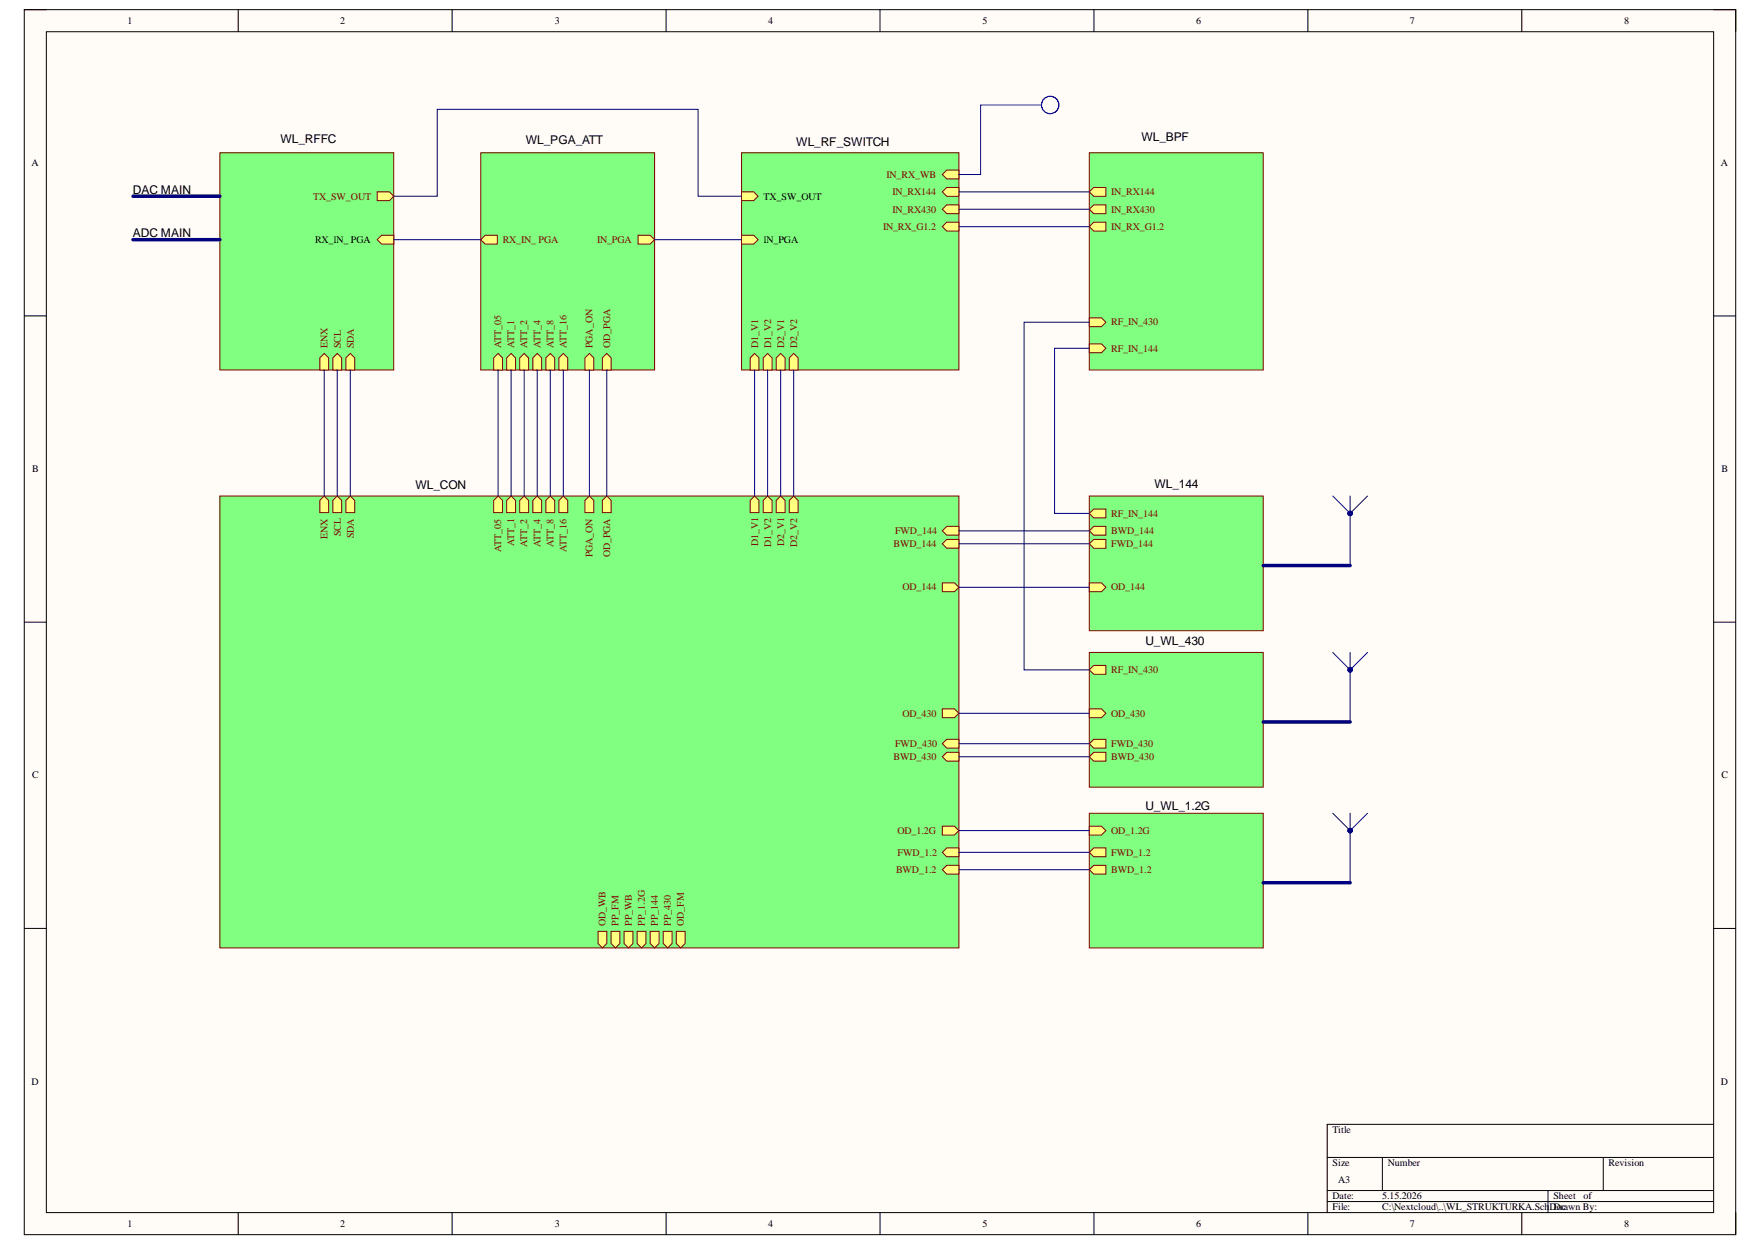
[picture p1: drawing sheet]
<svg xmlns="http://www.w3.org/2000/svg" width="297mm" height="210mm" viewBox="0 0 297 210" stroke-linecap="round" stroke-linejoin="round" font-family="sans-serif">
<path d="M4.1 1.6h288.5v206.4h-288.5z" fill-rule="evenodd" fill="#fffcf8"/>
<path d="M4.1 1.6h288.5v206.4h-288.5z" fill="none" stroke="#000" stroke-width=".17"/>
<path d="M7.8 5.3h281.1v199h-281.1z" fill-rule="evenodd" fill="#fffcf8"/>
<g fill="none" stroke="#000" stroke-width=".17">
<path d="M4.1 1.6h3.7M7.8 5.3h281.1v199h-281.1zM40.2 1.6v3.7M76.2 1.6v3.7M112.3 1.6v3.7M148.3 1.6v3.7M184.4 1.6v3.7M220.5 1.6v3.7M256.5 1.6v3.7M288.9 1.6h3.7v3.7M4.1 53.2h3.7M288.9 53.2h3.7"/>
<path d="M4.1 104.8h3.7M288.9 104.8h3.7M4.1 156.4h3.7M288.9 156.4h3.7M223.7 195h65.2M233 195v5.6M270.3 195v5.6M288.9 189.4h-65.2v14.9M40.2 204.3v3.7M76.2 204.3v3.7M112.3 204.3v3.7M148.4 204.3v3.7"/>
<path d="M184.4 204.3v3.7M220.5 204.3v3.7M223.7 200.6h65.2M223.7 202.4h65.2M256.5 204.3v3.7M261 200.6v3.7M292.6 204.3v3.7"/>
</g>
<path d="M183.6 83.6h29.4v22.7h-29.4z" fill-rule="evenodd" fill="#80ff80"/>
<path d="M183.6 83.6h29.4v22.7h-29.4z" fill="none" stroke="#800000" stroke-width=".17"/>
<path d="M183.6 91.6l.8-.7h2v1.5h-2z" fill-rule="evenodd" fill="#ffff80"/>
<path d="M183.6 91.6l.8-.7h2v1.5h-2z" fill="none" stroke="#800000" stroke-width=".17"/>
<path d="M183.6 89.4l.8-.7h2v1.5h-2z" fill-rule="evenodd" fill="#ffff80"/>
<path d="M183.6 89.4l.8-.7h2v1.5h-2z" fill="none" stroke="#800000" stroke-width=".17"/>
<path d="M183.6 98.2h2.1l.7 .7-.7 .8h-2.1z" fill-rule="evenodd" fill="#ffff80"/>
<path d="M183.6 98.2h2.1l.7 .7-.7 .8h-2.1z" fill="none" stroke="#800000" stroke-width=".17"/>
<path d="M183.6 86.5l.8-.7h2v1.4h-2z" fill-rule="evenodd" fill="#ffff80"/>
<path d="M183.6 86.5l.8-.7h2v1.4h-2z" fill="none" stroke="#800000" stroke-width=".17"/>
<path d="M37.1 83.6h124.5v76.1h-124.5z" fill-rule="evenodd" fill="#80ff80"/>
<path d="M37.1 83.6h124.5v76.1h-124.5z" fill="none" stroke="#800000" stroke-width=".17"/>
<path d="M126.5 84.3l.7-.7 .7 .7v2.1h-1.4z" fill-rule="evenodd" fill="#ffff80"/>
<path d="M126.5 84.3l.7-.7 .7 .7v2.1h-1.4z" fill="none" stroke="#800000" stroke-width=".17"/>
<path d="M128.7 84.3l.7-.7 .7 .7v2.1h-1.4z" fill-rule="evenodd" fill="#ffff80"/>
<path d="M128.7 84.3l.7-.7 .7 .7v2.1h-1.4z" fill="none" stroke="#800000" stroke-width=".17"/>
<path d="M130.9 84.3l.7-.7 .7 .7v2.1h-1.4z" fill-rule="evenodd" fill="#ffff80"/>
<path d="M130.9 84.3l.7-.7 .7 .7v2.1h-1.4z" fill="none" stroke="#800000" stroke-width=".17"/>
<path d="M133.1 84.3l.7-.7 .7 .7v2.1h-1.4z" fill-rule="evenodd" fill="#ffff80"/>
<path d="M133.1 84.3l.7-.7 .7 .7v2.1h-1.4z" fill="none" stroke="#800000" stroke-width=".17"/>
<path d="M58.3 84.3l.8-.7 .7 .7v2.1h-1.5z" fill-rule="evenodd" fill="#ffff80"/>
<path d="M58.3 84.3l.8-.7 .7 .7v2.1h-1.5z" fill="none" stroke="#800000" stroke-width=".17"/>
<path d="M56.1 84.3l.8-.7 .7 .7v2.1h-1.5z" fill-rule="evenodd" fill="#ffff80"/>
<path d="M56.1 84.3l.8-.7 .7 .7v2.1h-1.5z" fill="none" stroke="#800000" stroke-width=".17"/>
<path d="M53.9 84.3l.8-.7 .7 .7v2.1h-1.5z" fill-rule="evenodd" fill="#ffff80"/>
<path d="M53.9 84.3l.8-.7 .7 .7v2.1h-1.5z" fill="none" stroke="#800000" stroke-width=".17"/>
<path d="M83.2 84.3l.8-.7 .7 .7v2.1h-1.5z" fill-rule="evenodd" fill="#ffff80"/>
<path d="M83.2 84.3l.8-.7 .7 .7v2.1h-1.5z" fill="none" stroke="#800000" stroke-width=".17"/>
<path d="M85.4 84.3l.8-.7 .7 .7v2.1h-1.5z" fill-rule="evenodd" fill="#ffff80"/>
<path d="M85.4 84.3l.8-.7 .7 .7v2.1h-1.5z" fill="none" stroke="#800000" stroke-width=".17"/>
<path d="M87.6 84.3l.8-.7 .7 .7v2.1h-1.5z" fill-rule="evenodd" fill="#ffff80"/>
<path d="M87.6 84.3l.8-.7 .7 .7v2.1h-1.5z" fill="none" stroke="#800000" stroke-width=".17"/>
<path d="M89.8 84.3l.8-.7 .7 .7v2.1h-1.5z" fill-rule="evenodd" fill="#ffff80"/>
<path d="M89.8 84.3l.8-.7 .7 .7v2.1h-1.5z" fill="none" stroke="#800000" stroke-width=".17"/>
<path d="M92 84.3l.8-.7 .7 .7v2.1h-1.5z" fill-rule="evenodd" fill="#ffff80"/>
<path d="M92 84.3l.8-.7 .7 .7v2.1h-1.5z" fill="none" stroke="#800000" stroke-width=".17"/>
<path d="M94.2 84.3l.8-.7 .7 .7v2.1h-1.5z" fill-rule="evenodd" fill="#ffff80"/>
<path d="M94.2 84.3l.8-.7 .7 .7v2.1h-1.5z" fill="none" stroke="#800000" stroke-width=".17"/>
<path d="M158.9 89.4l.7-.7h2v1.5h-2z" fill-rule="evenodd" fill="#ffff80"/>
<path d="M158.9 89.4l.7-.7h2v1.5h-2z" fill="none" stroke="#800000" stroke-width=".17"/>
<path d="M158.9 91.6l.7-.7h2v1.5h-2z" fill-rule="evenodd" fill="#ffff80"/>
<path d="M158.9 91.6l.7-.7h2v1.5h-2z" fill="none" stroke="#800000" stroke-width=".17"/>
<path d="M158.9 98.2h2l.7 .7-.7 .8h-2z" fill-rule="evenodd" fill="#ffff80"/>
<path d="M158.9 98.2h2l.7 .7-.7 .8h-2z" fill="none" stroke="#800000" stroke-width=".17"/>
<path d="M158.9 119.4h2l.7 .8-.7 .7h-2z" fill-rule="evenodd" fill="#ffff80"/>
<path d="M158.9 119.4h2l.7 .8-.7 .7h-2z" fill="none" stroke="#800000" stroke-width=".17"/>
<path d="M158.9 125.3l.7-.8h2v1.5h-2z" fill-rule="evenodd" fill="#ffff80"/>
<path d="M158.9 125.3l.7-.8h2v1.5h-2z" fill="none" stroke="#800000" stroke-width=".17"/>
<path d="M158.9 127.5l.7-.8h2v1.5h-2z" fill-rule="evenodd" fill="#ffff80"/>
<path d="M158.9 127.5l.7-.8h2v1.5h-2z" fill="none" stroke="#800000" stroke-width=".17"/>
<path d="M158.9 139.2h2l.7 .7-.7 .8h-2z" fill-rule="evenodd" fill="#ffff80"/>
<path d="M158.9 139.2h2l.7 .7-.7 .8h-2z" fill="none" stroke="#800000" stroke-width=".17"/>
<path d="M158.9 143.6l.7-.8h2v1.5h-2z" fill-rule="evenodd" fill="#ffff80"/>
<path d="M158.9 143.6l.7-.8h2v1.5h-2z" fill="none" stroke="#800000" stroke-width=".17"/>
<path d="M158.9 146.5l.7-.7h2v1.5h-2z" fill-rule="evenodd" fill="#ffff80"/>
<path d="M158.9 146.5l.7-.7h2v1.5h-2z" fill="none" stroke="#800000" stroke-width=".17"/>
<path d="M114 156.9h1.5v2l-.8 .8-.7-.8z" fill-rule="evenodd" fill="#ffff80"/>
<path d="M114 156.9h1.5v2l-.8 .8-.7-.8z" fill="none" stroke="#800000" stroke-width=".17"/>
<path d="M98.6 84.3l.8-.7 .7 .7v2.1h-1.5z" fill-rule="evenodd" fill="#ffff80"/>
<path d="M98.6 84.3l.8-.7 .7 .7v2.1h-1.5z" fill="none" stroke="#800000" stroke-width=".17"/>
<path d="M111.8 156.9h1.5v2l-.7 .8-.8-.8z" fill-rule="evenodd" fill="#ffff80"/>
<path d="M111.8 156.9h1.5v2l-.7 .8-.8-.8z" fill="none" stroke="#800000" stroke-width=".17"/>
<path d="M109.6 156.9h1.5v2l-.7 .8-.8-.8z" fill-rule="evenodd" fill="#ffff80"/>
<path d="M109.6 156.9h1.5v2l-.7 .8-.8-.8z" fill="none" stroke="#800000" stroke-width=".17"/>
<path d="M107.4 156.9h1.5v2l-.7 .8-.8-.8z" fill-rule="evenodd" fill="#ffff80"/>
<path d="M107.4 156.9h1.5v2l-.7 .8-.8-.8z" fill="none" stroke="#800000" stroke-width=".17"/>
<path d="M105.2 156.9h1.5v2l-.7 .8-.8-.8z" fill-rule="evenodd" fill="#ffff80"/>
<path d="M105.2 156.9h1.5v2l-.7 .8-.8-.8z" fill="none" stroke="#800000" stroke-width=".17"/>
<path d="M103 156.9h1.5v2l-.7 .8-.8-.8z" fill-rule="evenodd" fill="#ffff80"/>
<path d="M103 156.9h1.5v2l-.7 .8-.8-.8z" fill="none" stroke="#800000" stroke-width=".17"/>
<path d="M100.8 156.9h1.5v2l-.7 .8-.8-.8z" fill-rule="evenodd" fill="#ffff80"/>
<path d="M100.8 156.9h1.5v2l-.7 .8-.8-.8z" fill="none" stroke="#800000" stroke-width=".17"/>
<path d="M101.5 84.3l.8-.7 .7 .7v2.1h-1.5z" fill-rule="evenodd" fill="#ffff80"/>
<path d="M101.5 84.3l.8-.7 .7 .7v2.1h-1.5z" fill="none" stroke="#800000" stroke-width=".17"/>
<path d="M81 25.7h29.4v36.6h-29.4z" fill-rule="evenodd" fill="#80ff80"/>
<path d="M81 25.7h29.4v36.6h-29.4z" fill="none" stroke="#800000" stroke-width=".17"/>
<path d="M107.6 39.6h2l.8 .8-.8 .7h-2z" fill-rule="evenodd" fill="#ffff80"/>
<path d="M107.6 39.6h2l.8 .8-.8 .7h-2z" fill="none" stroke="#800000" stroke-width=".17"/>
<path d="M81 40.4l.8-.8h2v1.5h-2z" fill-rule="evenodd" fill="#ffff80"/>
<path d="M81 40.4l.8-.8h2v1.5h-2z" fill="none" stroke="#800000" stroke-width=".17"/>
<path d="M84 59.5l.7 .8v2h-1.5v-2z" fill-rule="evenodd" fill="#ffff80"/>
<path d="M84 59.5l.7 .8v2h-1.5v-2z" fill="none" stroke="#800000" stroke-width=".17"/>
<path d="M85.4 60.3l.8-.8 .7 .8v2h-1.5z" fill-rule="evenodd" fill="#ffff80"/>
<path d="M85.4 60.3l.8-.8 .7 .8v2h-1.5z" fill="none" stroke="#800000" stroke-width=".17"/>
<path d="M87.6 60.3l.8-.8 .7 .8v2h-1.5z" fill-rule="evenodd" fill="#ffff80"/>
<path d="M87.6 60.3l.8-.8 .7 .8v2h-1.5z" fill="none" stroke="#800000" stroke-width=".17"/>
<path d="M89.8 60.3l.8-.8 .7 .8v2h-1.5z" fill-rule="evenodd" fill="#ffff80"/>
<path d="M89.8 60.3l.8-.8 .7 .8v2h-1.5z" fill="none" stroke="#800000" stroke-width=".17"/>
<path d="M92 60.3l.8-.8 .7 .8v2h-1.5z" fill-rule="evenodd" fill="#ffff80"/>
<path d="M92 60.3l.8-.8 .7 .8v2h-1.5z" fill="none" stroke="#800000" stroke-width=".17"/>
<path d="M94.2 60.3l.8-.8 .7 .8v2h-1.5z" fill-rule="evenodd" fill="#ffff80"/>
<path d="M94.2 60.3l.8-.8 .7 .8v2h-1.5z" fill="none" stroke="#800000" stroke-width=".17"/>
<path d="M98.6 60.3l.8-.8 .7 .8v2h-1.5z" fill-rule="evenodd" fill="#ffff80"/>
<path d="M98.6 60.3l.8-.8 .7 .8v2h-1.5z" fill="none" stroke="#800000" stroke-width=".17"/>
<path d="M101.5 60.3l.8-.8 .7 .8v2h-1.5z" fill-rule="evenodd" fill="#ffff80"/>
<path d="M101.5 60.3l.8-.8 .7 .8v2h-1.5z" fill="none" stroke="#800000" stroke-width=".17"/>
<path d="M125 25.7h36.6v36.6h-36.6z" fill-rule="evenodd" fill="#80ff80"/>
<path d="M125 25.7h36.6v36.6h-36.6z" fill="none" stroke="#800000" stroke-width=".17"/>
<path d="M125 39.6h2.1l.7 .8-.7 .7h-2.1z" fill-rule="evenodd" fill="#ffff80"/>
<path d="M125 39.6h2.1l.7 .8-.7 .7h-2.1z" fill="none" stroke="#800000" stroke-width=".17"/>
<path d="M125 32.3h2.1l.7 .8-.7 .7h-2.1z" fill-rule="evenodd" fill="#ffff80"/>
<path d="M125 32.3h2.1l.7 .8-.7 .7h-2.1z" fill="none" stroke="#800000" stroke-width=".17"/>
<path d="M158.9 29.4l.7-.7h2v1.4h-2z" fill-rule="evenodd" fill="#ffff80"/>
<path d="M158.9 29.4l.7-.7h2v1.4h-2z" fill="none" stroke="#800000" stroke-width=".17"/>
<path d="M126.5 60.3l.7-.8 .7 .8v2h-1.4z" fill-rule="evenodd" fill="#ffff80"/>
<path d="M126.5 60.3l.7-.8 .7 .8v2h-1.4z" fill="none" stroke="#800000" stroke-width=".17"/>
<path d="M129.4 59.5l.7 .8v2h-1.4v-2z" fill-rule="evenodd" fill="#ffff80"/>
<path d="M129.4 59.5l.7 .8v2h-1.4v-2z" fill="none" stroke="#800000" stroke-width=".17"/>
<path d="M130.9 60.3l.7-.8 .7 .8v2h-1.4z" fill-rule="evenodd" fill="#ffff80"/>
<path d="M130.9 60.3l.7-.8 .7 .8v2h-1.4z" fill="none" stroke="#800000" stroke-width=".17"/>
<path d="M133.1 60.3l.7-.8 .7 .8v2h-1.4z" fill-rule="evenodd" fill="#ffff80"/>
<path d="M133.1 60.3l.7-.8 .7 .8v2h-1.4z" fill="none" stroke="#800000" stroke-width=".17"/>
<path d="M158.9 32.3l.7-.7h2v1.5h-2z" fill-rule="evenodd" fill="#ffff80"/>
<path d="M158.9 32.3l.7-.7h2v1.5h-2z" fill="none" stroke="#800000" stroke-width=".17"/>
<path d="M158.9 35.3l.7-.8h2v1.5h-2z" fill-rule="evenodd" fill="#ffff80"/>
<path d="M158.9 35.3l.7-.8h2v1.5h-2z" fill="none" stroke="#800000" stroke-width=".17"/>
<path d="M158.9 38.2l.7-.8h2v1.5h-2z" fill-rule="evenodd" fill="#ffff80"/>
<path d="M158.9 38.2l.7-.8h2v1.5h-2z" fill="none" stroke="#800000" stroke-width=".17"/>
<path d="M37.1 25.7h29.3v36.6h-29.3z" fill-rule="evenodd" fill="#80ff80"/>
<path d="M37.1 25.7h29.3v36.6h-29.3z" fill="none" stroke="#800000" stroke-width=".17"/>
<path d="M63.6 40.4l.7-.8h2.1v1.5h-2.1z" fill-rule="evenodd" fill="#ffff80"/>
<path d="M63.6 40.4l.7-.8h2.1v1.5h-2.1z" fill="none" stroke="#800000" stroke-width=".17"/>
<path d="M63.6 32.3h2l.8 .8-.8 .7h-2z" fill-rule="evenodd" fill="#ffff80"/>
<path d="M63.6 32.3h2l.8 .8-.8 .7h-2z" fill="none" stroke="#800000" stroke-width=".17"/>
<path d="M58.3 60.3l.8-.8 .7 .8v2h-1.5z" fill-rule="evenodd" fill="#ffff80"/>
<path d="M58.3 60.3l.8-.8 .7 .8v2h-1.5z" fill="none" stroke="#800000" stroke-width=".17"/>
<path d="M56.1 60.3l.8-.8 .7 .8v2h-1.5z" fill-rule="evenodd" fill="#ffff80"/>
<path d="M56.1 60.3l.8-.8 .7 .8v2h-1.5z" fill="none" stroke="#800000" stroke-width=".17"/>
<path d="M53.9 60.3l.8-.8 .7 .8v2h-1.5z" fill-rule="evenodd" fill="#ffff80"/>
<path d="M53.9 60.3l.8-.8 .7 .8v2h-1.5z" fill="none" stroke="#800000" stroke-width=".17"/>
<path d="M183.6 25.7h29.4v36.6h-29.4z" fill-rule="evenodd" fill="#80ff80"/>
<path d="M183.6 25.7h29.4v36.6h-29.4z" fill="none" stroke="#800000" stroke-width=".17"/>
<path d="M183.6 57.9h2.1l.7 .8-.7 .7h-2.1z" fill-rule="evenodd" fill="#ffff80"/>
<path d="M183.6 57.9h2.1l.7 .8-.7 .7h-2.1z" fill="none" stroke="#800000" stroke-width=".17"/>
<path d="M183.6 53.5h2.1l.7 .8-.7 .7h-2.1z" fill-rule="evenodd" fill="#ffff80"/>
<path d="M183.6 53.5h2.1l.7 .8-.7 .7h-2.1z" fill="none" stroke="#800000" stroke-width=".17"/>
<path d="M183.6 32.3l.8-.7h2v1.5h-2z" fill-rule="evenodd" fill="#ffff80"/>
<path d="M183.6 32.3l.8-.7h2v1.5h-2z" fill="none" stroke="#800000" stroke-width=".17"/>
<path d="M183.6 35.3l.8-.8h2v1.5h-2z" fill-rule="evenodd" fill="#ffff80"/>
<path d="M183.6 35.3l.8-.8h2v1.5h-2z" fill="none" stroke="#800000" stroke-width=".17"/>
<path d="M183.6 38.2l.8-.8h2v1.5h-2z" fill-rule="evenodd" fill="#ffff80"/>
<path d="M183.6 38.2l.8-.8h2v1.5h-2z" fill="none" stroke="#800000" stroke-width=".17"/>
<path d="M183.6 109.9h29.4v22.7h-29.4z" fill-rule="evenodd" fill="#80ff80"/>
<path d="M183.6 109.9h29.4v22.7h-29.4z" fill="none" stroke="#800000" stroke-width=".17"/>
<path d="M183.6 125.3l.8-.8h2v1.5h-2z" fill-rule="evenodd" fill="#ffff80"/>
<path d="M183.6 125.3l.8-.8h2v1.5h-2z" fill="none" stroke="#800000" stroke-width=".17"/>
<path d="M183.6 127.5l.8-.8h2v1.5h-2z" fill-rule="evenodd" fill="#ffff80"/>
<path d="M183.6 127.5l.8-.8h2v1.5h-2z" fill="none" stroke="#800000" stroke-width=".17"/>
<path d="M183.6 119.4h2.1l.7 .8-.7 .7h-2.1z" fill-rule="evenodd" fill="#ffff80"/>
<path d="M183.6 119.4h2.1l.7 .8-.7 .7h-2.1z" fill="none" stroke="#800000" stroke-width=".17"/>
<path d="M183.6 112.8l.8-.7h2v1.5h-2z" fill-rule="evenodd" fill="#ffff80"/>
<path d="M183.6 112.8l.8-.7h2v1.5h-2z" fill="none" stroke="#800000" stroke-width=".17"/>
<g fill="none" stroke="#000080" stroke-width=".17">
<path d="M66.4 33.1h7.3v-14.7h44v14.7h7.3M66.4 40.4h14.6M110.4 40.4h14.6M54.7 62.3v21.3M56.9 62.3v21.3M59.1 62.3v21.3M84 62.3v21.3M86.2 62.3v21.3M88.4 62.3v21.3M90.6 62.3v21.3M92.8 62.3v21.3M95 62.3v21.3"/>
<path d="M127.2 62.3v21.3M129.4 62.3v21.3M131.6 62.3v21.3M133.8 62.3v21.3M227.6 83.6v11.7"/>
</g>
<path d="M22.4 33.1h14.7M22.4 40.4h14.7M213 95.3h14.6" fill="none" stroke="#000080" stroke-width=".59"/>
<circle cx="227.6" cy="86.5" r=".37" fill="#000080"/>
<g fill="none" stroke="#000080" stroke-width=".17">
<path d="M230.5 83.6l-2.9 2.9"/>
<circle cx="227.6" cy="86.5" r=".37"/>
</g>
<circle cx="227.6" cy="86.5" r=".37" fill="#000080"/>
<g fill="none" stroke="#000080" stroke-width=".17">
<path d="M224.7 83.6l2.9 2.9"/>
<circle cx="227.6" cy="86.5" r=".37"/>
</g>
<circle cx="227.6" cy="86.5" r=".37" fill="#000080"/>
<g fill="none" stroke="#000080" stroke-width=".17">
<path d="M161.7 89.4h21.9M161.7 91.6h21.9M161.7 98.9h21.9"/>
<circle cx="227.6" cy="86.5" r=".37"/>
</g>
<path d="M183.6 137h29.4v22.7h-29.4z" fill-rule="evenodd" fill="#80ff80"/>
<path d="M183.6 137h29.4v22.7h-29.4z" fill="none" stroke="#800000" stroke-width=".17"/>
<path d="M183.6 139.2h2.1l.7 .7-.7 .8h-2.1z" fill-rule="evenodd" fill="#ffff80"/>
<path d="M183.6 139.2h2.1l.7 .7-.7 .8h-2.1z" fill="none" stroke="#800000" stroke-width=".17"/>
<path d="M183.6 143.6l.8-.8h2v1.5h-2z" fill-rule="evenodd" fill="#ffff80"/>
<path d="M183.6 143.6l.8-.8h2v1.5h-2z" fill="none" stroke="#800000" stroke-width=".17"/>
<path d="M183.6 146.5l.8-.7h2v1.5h-2z" fill-rule="evenodd" fill="#ffff80"/>
<path d="M183.6 146.5l.8-.7h2v1.5h-2z" fill="none" stroke="#800000" stroke-width=".17"/>
<path d="M227.6 109.9v11.7M161.7 127.5h21.9M161.7 139.9h21.9M161.7 143.6h21.9M161.7 146.5h21.9" fill="none" stroke="#000080" stroke-width=".17"/>
<path d="M213 121.6h14.6" fill="none" stroke="#000080" stroke-width=".59"/>
<circle cx="227.6" cy="112.8" r=".37" fill="#000080"/>
<g fill="none" stroke="#000080" stroke-width=".17">
<path d="M230.5 109.9l-2.9 2.9"/>
<circle cx="227.6" cy="112.8" r=".37"/>
</g>
<circle cx="227.6" cy="112.8" r=".37" fill="#000080"/>
<g fill="none" stroke="#000080" stroke-width=".17">
<path d="M224.7 109.9l2.9 2.9"/>
<circle cx="227.6" cy="112.8" r=".37"/>
</g>
<circle cx="227.6" cy="112.8" r=".37" fill="#000080"/>
<g fill="none" stroke="#000080" stroke-width=".17">
<path d="M227.6 137v11.7"/>
<circle cx="227.6" cy="112.8" r=".37"/>
</g>
<path d="M213 148.7h14.6" fill="none" stroke="#000080" stroke-width=".59"/>
<circle cx="227.6" cy="139.9" r=".37" fill="#000080"/>
<g fill="none" stroke="#000080" stroke-width=".17">
<path d="M230.5 137l-2.9 2.9"/>
<circle cx="227.6" cy="139.9" r=".37"/>
</g>
<circle cx="227.6" cy="139.9" r=".37" fill="#000080"/>
<g fill="none" stroke="#000080" stroke-width=".17">
<path d="M224.7 137l2.9 2.9"/>
<circle cx="227.6" cy="139.9" r=".37"/>
</g>
<circle cx="227.6" cy="139.9" r=".37" fill="#000080"/>
<g fill="none" stroke="#000080" stroke-width=".17">
<path d="M175.6 17.7h-10.3v11.7h-3.6M161.7 32.3h21.9M161.7 35.3h21.9M161.7 38.2h21.9M183.6 58.7h-5.8v27.8h5.8M183.6 54.3h-11v58.5h11M99.4 62.3v21.3M102.3 62.3v21.3M161.7 125.3h21.9M161.7 120.2h21.9"/>
<circle cx="227.6" cy="139.9" r=".37"/>
</g>
<circle cx="177" cy="17.7" r="1.46" fill="none" stroke="#00f" stroke-width=".17"/>
<g font-size="2">
<text x="192.4" y="23.8">WL_BPF</text>
<text x="47.3" y="24.2">WL_RFFC</text>
<text x="88.6" y="24.3">WL_PGA_ATT</text>
<text x="134.2" y="24.6">WL_RF_SWITCH</text>
<text x="22.4" y="32.6">DAC MAIN</text>
<text x="22.4" y="40">ADC MAIN</text>
<text x="70" y="82.4">WL_CON</text>
<text x="194.6" y="82.2">WL_144</text>
<text x="193.1" y="108.7">U_WL_430</text>
<text x="193.1" y="136.5">U_WL_1.2G</text>
</g>
<g font-size="1.7">
<text x="21.5" y="4.1">1</text>
<text x="57.3" y="4.1">2</text>
<text x="93.5" y="4.1">3</text>
<text x="129.5" y="4.1">4</text>
<text x="165.6" y="4.1">5</text>
<text x="201.6" y="4.1">6</text>
<text x="237.7" y="4.1">7</text>
<text x="273.8" y="4.1">8</text>
<text x="5.3" y="28">A</text>
<text x="290.1" y="28">A</text>
<text x="128.7" y="33.6">TX_SW_OUT</text>
<text x="53.1" y="40.9">RX_IN_ PGA</text>
<text x="128.7" y="40.9">IN_PGA</text>
<text x="5.4" y="79.6">B</text>
<text x="290.2" y="79.6">B</text>
<text x="5.4" y="131.1">C</text>
<text x="290.2" y="131.1">C</text>
<text x="5.3" y="182.7">D</text>
<text x="290.1" y="182.7">D</text>
<text x="224.6" y="190.8">Title</text>
<text x="224.6" y="196.4">Size</text>
<text x="234" y="196.4">Number</text>
<text x="271.2" y="196.4">Revision</text>
<text x="224.6" y="202">Date:</text>
<text x="224.6" y="203.9">File:</text>
<text x="225.6" y="199.2">A3</text>
<text x="233" y="202">5.15.2026</text>
<text x="233" y="203.9">C:\Nextcloud\..\WL_STRUKTURKA.SchDDoc</text>
<text x="261.9" y="202">Sheet</text>
<text x="263" y="203.9">rawn By:</text>
<text x="266.9" y="202">of</text>
<text x="21.5" y="206.6">1</text>
<text x="57.3" y="206.6">2</text>
<text x="93.5" y="206.6">3</text>
<text x="129.5" y="206.6">4</text>
<text x="165.6" y="206.6">5</text>
<text x="201.6" y="206.6">6</text>
<text x="237.7" y="206.6">7</text>
<text x="273.8" y="206.6">8</text>
</g>
<g font-size="1.7" fill="#800000">
<text x="149.5" y="29.9">IN_RX_WB</text>
<text x="52.8" y="33.6">TX_SW_OUT</text>
<text x="150.5" y="32.9">IN_RX144</text>
<text x="150.5" y="35.8">IN_RX430</text>
<text x="187.3" y="32.9">IN_RX144</text>
<text x="187.3" y="35.8">IN_RX430</text>
<text x="84.8" y="40.9">RX_IN_ PGA</text>
<text x="100.7" y="40.9">IN_PGA</text>
<text x="148.9" y="38.7">IN_RX_G1.2</text>
<text x="187.3" y="38.7">IN_RX_G1.2</text>
<text x="55.2" y="58.6" transform="rotate(-90 55.2 58.6)">ENX</text>
<text x="57.4" y="58.6" transform="rotate(-90 57.4 58.6)">SCL</text>
<text x="59.6" y="58.6" transform="rotate(-90 59.6 58.6)">SDA</text>
<text x="84.5" y="58.6" transform="rotate(-90 84.5 58.6)">ATT_05</text>
<text x="86.7" y="58.6" transform="rotate(-90 86.7 58.6)">ATT_1</text>
<text x="88.9" y="58.6" transform="rotate(-90 88.9 58.6)">ATT_2</text>
<text x="91.1" y="58.6" transform="rotate(-90 91.1 58.6)">ATT_4</text>
<text x="93.3" y="58.6" transform="rotate(-90 93.3 58.6)">ATT_8</text>
<text x="95.5" y="58.6" transform="rotate(-90 95.5 58.6)">ATT_16</text>
<text x="99.9" y="58.6" transform="rotate(-90 99.9 58.6)">PGA_ON</text>
<text x="102.9" y="58.6" transform="rotate(-90 102.9 58.6)">OD_PGA</text>
<text x="127.8" y="58.6" transform="rotate(-90 127.8 58.6)">D1_V1</text>
<text x="130" y="58.6" transform="rotate(-90 130 58.6)">D1_V2</text>
<text x="132.2" y="58.6" transform="rotate(-90 132.2 58.6)">D2_V1</text>
<text x="134.4" y="58.6" transform="rotate(-90 134.4 58.6)">D2_V2</text>
<text x="187.3" y="59.2">RF_IN_144</text>
<text x="187.3" y="54.8">RF_IN_430</text>
<text x="150.9" y="90">FWD_144</text>
<text x="187.3" y="90">BWD_144</text>
<text x="187.3" y="87">RF_IN_144</text>
<text x="55.2" y="90.7" transform="rotate(-90 55.2 90.7)">ENX</text>
<text x="57.4" y="90.3" transform="rotate(-90 57.4 90.3)">SCL</text>
<text x="59.6" y="90.7" transform="rotate(-90 59.6 90.7)">SDA</text>
<text x="84.5" y="92.9" transform="rotate(-90 84.5 92.9)">ATT_05</text>
<text x="86.7" y="92" transform="rotate(-90 86.7 92)">ATT_1</text>
<text x="88.9" y="92.2" transform="rotate(-90 88.9 92.2)">ATT_2</text>
<text x="91.1" y="92.2" transform="rotate(-90 91.1 92.2)">ATT_4</text>
<text x="93.3" y="92.1" transform="rotate(-90 93.3 92.1)">ATT_8</text>
<text x="95.5" y="93" transform="rotate(-90 95.5 93)">ATT_16</text>
<text x="99.9" y="93.9" transform="rotate(-90 99.9 93.9)">PGA_ON</text>
<text x="102.9" y="93.9" transform="rotate(-90 102.9 93.9)">OD_PGA</text>
<text x="127.8" y="92" transform="rotate(-90 127.8 92)">D1_V1</text>
<text x="130" y="92.2" transform="rotate(-90 130 92.2)">D1_V2</text>
<text x="132.2" y="92" transform="rotate(-90 132.2 92)">D2_V1</text>
<text x="134.4" y="92.2" transform="rotate(-90 134.4 92.2)">D2_V2</text>
<text x="150.6" y="92.2">BWD_144</text>
<text x="187.3" y="92.2">FWD_144</text>
<text x="152.2" y="99.4">OD_144</text>
<text x="187.3" y="99.4">OD_144</text>
<text x="187.3" y="113.4">RF_IN_430</text>
<text x="150.9" y="125.8">FWD_430</text>
<text x="152.2" y="120.7">OD_430</text>
<text x="187.3" y="125.8">FWD_430</text>
<text x="187.3" y="120.7">OD_430</text>
<text x="150.6" y="128">BWD_430</text>
<text x="187.3" y="128">BWD_430</text>
<text x="151.3" y="140.5">OD_1.2G</text>
<text x="187.3" y="140.5">OD_1.2G</text>
<text x="151.1" y="147.1">BWD_1.2</text>
<text x="151.3" y="144.1">FWD_1.2</text>
<text x="187.3" y="144.1">FWD_1.2</text>
<text x="187.3" y="147.1">BWD_1.2</text>
<text x="102.1" y="156" transform="rotate(-90 102.1 156)">OD_WB</text>
<text x="104.3" y="156" transform="rotate(-90 104.3 156)">PP_FM</text>
<text x="106.5" y="156" transform="rotate(-90 106.5 156)">PP_WB</text>
<text x="108.7" y="156" transform="rotate(-90 108.7 156)">PP_1.2G</text>
<text x="110.9" y="156" transform="rotate(-90 110.9 156)">PP_144</text>
<text x="113.1" y="156" transform="rotate(-90 113.1 156)">PP_430</text>
<text x="115.3" y="156" transform="rotate(-90 115.3 156)">OD_FM</text>
</g>
</svg>
